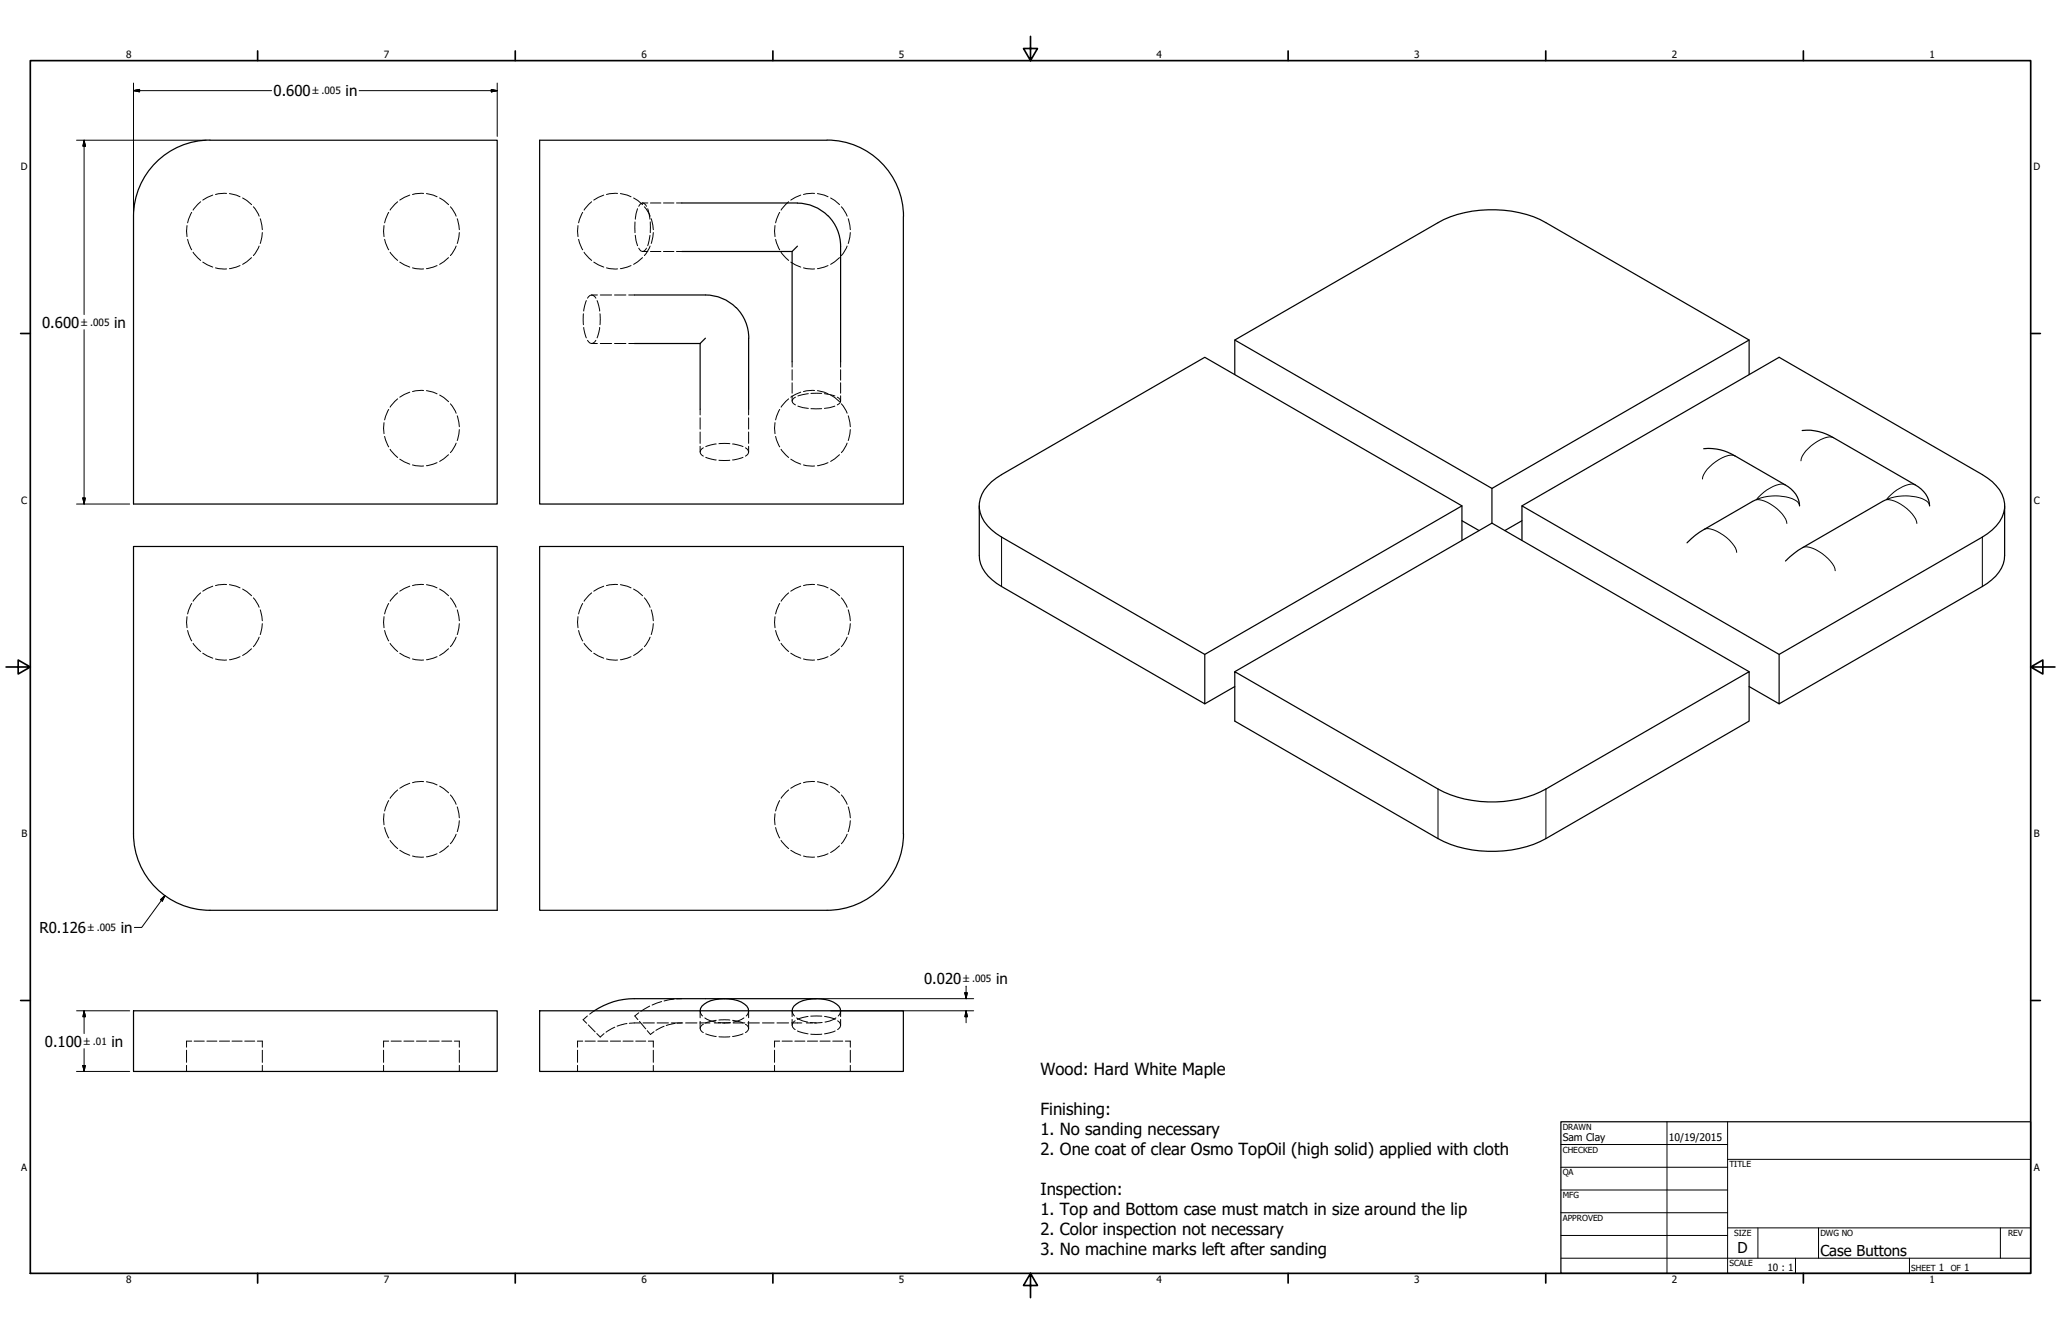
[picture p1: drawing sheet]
<svg xmlns="http://www.w3.org/2000/svg" width="864mm" height="559mm" viewBox="0 0 864 559" stroke-linecap="round" stroke-linejoin="round" font-family="sans-serif">
<!-- layer: Hidden (ANSI) -->
<g fill="none" stroke="#000" stroke-width=".42">
<path d="M78.4 94.5v4.6M80.3 89l-1.7 4.3M84.1 84.5l-3.2 3.5M89.2 81.7l-4.2 2.1M94.9 81l-4.6 .5M96.1 81.1l2.9 .6 1.6 .7M101.7 82.9l1.7 1 2 1.8M106.2 86.6l2.4 4M109 91.6l.9 4.6M109.9 97.4l-.9 4.6M160.9 94.5v4.6M162.9 89l-1.7 4.3"/>
<path d="M166.6 84.5l-3.2 3.5M171.7 81.7l-4.2 2.1M177.5 81l-4.7 .5M178.7 81.1l2.8 .6 1.6 .7M184.2 82.9l1.7 1 2.1 1.8M188.7 86.6l2.4 4M191.6 91.6l.9 4.6M192.5 97.4l-.9 4.6M242.2 94.5v4.6M244.2 89l-1.8 4.3M247.9 84.5l-3.2 3.5M253 81.7l-4.2 2.1"/>
<path d="M258.8 81l-4.7 .5M260 81.1l2.8 .6 1.6 .7M265.5 82.9l1.7 1 2 1.8M266.1 93v4.5M266.2 98.6l.9 4.3M267.1 87.4l-.9 4.4M269.2 85l.7 .2 1 1.2M269.2 85l-.6 .2-.9 1.2M269.2 85h2.3M270 86.6l2.4 4M271.4 87.4l1 4.4M272.4 98.6l-1 4.3"/>
<path d="M272.5 93v4.5M272.5 85h4.4M272.9 91.6l.8 4.6M273.7 97.4l-.8 4.6M278 85h4.4M283.5 85h2.2M324.7 94.5v4.6M326.7 89l-1.7 4.3M330.5 84.5l-3.2 3.5M335.5 81.7l-4.2 2.1M341.3 81l-4.6 .5M342.5 81.1l2.9 .6 1.6 .7"/>
<path d="M348 82.9l1.8 1 2 1.8M352.6 86.6l2.4 4M355.4 91.6l.9 4.6M356.3 97.4l-.9 4.6M78.6 100.3l1.7 4.3M80.9 105.7l3.2 3.4M85 109.8l4.2 2.1M90.3 112.2l4.6 .4M100.6 111.3l-4.5 1.2M105.4 107.9l-3.7 2.8M108.6 103.1l-2.4 4M161.2 100.3l1.7 4.3"/>
<path d="M163.4 105.7l3.2 3.4M167.5 109.8l4.2 2.1M172.8 112.2l4.7 .4M183.1 111.3l-4.4 1.2M188 107.9l-3.8 2.8M191.1 103.1l-2.4 4M242.4 100.3l1.8 4.3M244.7 105.7l3.2 3.4M248.8 109.8l4.2 2.1M254.1 112.2l4.7 .4M264.4 111.3l-4.4 1.2M267.7 103.9a1.64 1.64 0 0 0 1.6 1.4 1.64 1.64 0 0 0 1.6-1.4"/>
<path d="M269.2 107.9l-3.7 2.8M269.2 105.3h2.3M272.4 103.1l-2.4 4M272.5 105.3h4.4M278 105.3h4.4M283.5 105.3h2.2M325 100.3l1.7 4.3M327.3 105.7l3.2 3.4M331.3 109.8l4.2 2.1M336.7 112.2l4.6 .4M347 111.3l-4.5 1.2M351.8 107.9l-3.8 2.8"/>
<path d="M355 103.1l-2.4 4M244.5 131.4v4.6M244.6 137.2l1.1 4.3M245.7 125.9l-1.1 4.4M247.9 123.6l.7 .2 1.1 1.1M247.9 123.6l-.7 .2-1 1.1M247.9 123.6h2.4M250.2 125.9l1.1 4.4M251.3 137.2l-1.1 4.3M251.4 131.4v4.6M251.5 123.6h4.8M257.5 123.6h4.8"/>
<path d="M263.5 123.6h2.3M246.2 142.6a1.81 1.81 0 0 0 1.7 1.3 1.81 1.81 0 0 0 1.8-1.3M247.9 143.9h2.4M251.5 143.9h4.8M257.5 143.9h4.8M263.5 143.9h2.3M331.9 151.6v2.2M331.9 154.9v4.4M352.2 151.6v2.2M352.2 154.9v4.4M160.9 177v4.7M162.9 171.5l-1.7 4.4"/>
<path d="M166.6 167.1l-3.2 3.5M171.7 164.3l-4.2 2.1M177.5 163.6l-4.7 .4M178.7 163.6l2.8 .7 1.6 .7M184.2 165.5l1.7 1 2.1 1.8M188.7 169.2l2.4 3.9M191.6 174.2l.9 4.6M192.5 180l-.9 4.5M293.4 171.4v2.4M293.4 175v4.8M313.7 171.4v2.4M313.7 175v4.8"/>
<path d="M324.7 177v4.7M326.7 171.5l-1.7 4.4M330.5 167.1l-3.2 3.5M331.9 160.3v4.4M331.9 165.8v2.2M333.3 166.4a1.64 1.64 0 0 0-1.4 1.6 1.64 1.64 0 0 0 1.4 1.6M334.3 170.1l4.4 1M335.5 164.3l-4.2 2.1M338.7 164.9l-4.4 1M339.8 164.8h4.5M339.8 171.2h4.5M341.3 163.6l-4.6 .4"/>
<path d="M342.5 163.6l2.9 .7 1.6 .7M345.4 164.9l4.4 1M348 165.5l1.8 1 2 1.8M349.8 170.1l-4.4 1M350.8 166.4l1.2 1 .2 .6M352.2 168l-.2 .7-1.2 .9M352.2 160.3v4.4M352.2 165.8v2.2M352.6 169.2l2.4 3.9M355.4 174.2l.9 4.6M356.3 180l-.9 4.5M161.2 182.8l1.7 4.4"/>
<path d="M163.4 188.2l3.2 3.4M167.5 192.3l4.2 2.1M172.8 194.8l4.7 .4M183.1 193.8l-4.4 1.3M188 190.5l-3.8 2.8M191.1 185.6l-2.4 4M293.4 181v4.7M293.4 186.9v2.5M294.7 187.6a1.81 1.81 0 0 0-1.3 1.7 1.81 1.81 0 0 0 1.3 1.8M295.7 191.6l4.4 1.1M300.1 186l-4.4 1.1M301.2 185.9h4.6"/>
<path d="M301.2 192.8h4.6M307 186l4.3 1.1M311.3 191.6l-4.3 1.1M312.4 187.6l1.1 1.1 .2 .7M313.7 189.4l-.2 .7-1.1 1M313.7 181v4.7M313.7 186.9v2.5M325 182.8l1.7 4.4M327.3 188.2l3.2 3.4M331.3 192.3l4.2 2.1M336.7 194.8l4.6 .4M347 193.8l-4.5 1.3"/>
<path d="M351.8 190.5l-3.8 2.8M355 185.6l-2.4 4M78.4 258.3v4.7M80.3 252.8l-1.7 4.4M84.1 248.3l-3.2 3.5M89.2 245.6l-4.2 2M94.9 244.9l-4.6 .4M96.1 244.9l2.9 .7 1.6 .7M101.7 246.8l1.7 1 2 1.8M106.2 250.4l2.4 4M109 255.5l.9 4.5M160.9 258.3v4.7"/>
<path d="M162.9 252.8l-1.7 4.4M166.6 248.3l-3.2 3.5M171.7 245.6l-4.2 2M177.5 244.9l-4.7 .4M178.7 244.9l2.8 .7 1.6 .7M184.2 246.8l1.7 1 2.1 1.8M188.7 250.4l2.4 4M191.6 255.5l.9 4.5M242.2 258.3v4.7M244.2 252.8l-1.8 4.4M247.9 248.3l-3.2 3.5M253 245.6l-4.2 2"/>
<path d="M258.8 244.9l-4.7 .4M260 244.9l2.8 .7 1.6 .7M265.5 246.8l1.7 1 2 1.8M270 250.4l2.4 4M272.9 255.5l.8 4.5M324.7 258.3v4.7M326.7 252.8l-1.7 4.4M330.5 248.3l-3.2 3.5M335.5 245.6l-4.2 2M341.3 244.9l-4.6 .4M342.5 244.9l2.9 .7 1.6 .7M348 246.8l1.8 1 2 1.8"/>
<path d="M352.6 250.4l2.4 4M355.4 255.5l.9 4.5M78.6 264.1l1.7 4.4M80.9 269.5l3.2 3.4M85 273.6l4.2 2.1M90.3 276l4.6 .5M100.6 275.1l-4.5 1.3M105.4 271.8l-3.7 2.8M108.6 266.9l-2.4 4M109.9 261.2l-.9 4.6M161.2 264.1l1.7 4.4M163.4 269.5l3.2 3.4"/>
<path d="M167.5 273.6l4.2 2.1M172.8 276l4.7 .5M183.1 275.1l-4.4 1.3M188 271.8l-3.8 2.8M191.1 266.9l-2.4 4M192.5 261.2l-.9 4.6M242.4 264.1l1.8 4.4M244.7 269.5l3.2 3.4M248.8 273.6l4.2 2.1M254.1 276l4.7 .5M264.4 275.1l-4.4 1.3M269.2 271.8l-3.7 2.8"/>
<path d="M272.4 266.9l-2.4 4M273.7 261.2l-.8 4.6M325 264.1l1.7 4.4M327.3 269.5l3.2 3.4M331.3 273.6l4.2 2.1M336.7 276l4.6 .5M347 275.1l-4.5 1.3M351.8 271.8l-3.8 2.8M355 266.9l-2.4 4M356.3 261.2l-.9 4.6M162.9 335.3l-1.7 4.4M166.6 330.9l-3.2 3.5"/>
<path d="M171.7 328.1l-4.2 2.1M177.5 327.4l-4.7 .5M178.7 327.5l2.8 .6 1.6 .7M184.2 329.3l1.7 1 2.1 1.8M188.7 333l2.4 3.9M191.6 338l.9 4.6M326.7 335.3l-1.7 4.4M330.5 330.9l-3.2 3.5M335.5 328.1l-4.2 2.1M341.3 327.4l-4.6 .5M342.5 327.5l2.9 .6 1.6 .7M348 329.3l1.8 1 2 1.8"/>
<path d="M352.6 333l2.4 3.9M355.4 338l.9 4.6M160.9 340.9v4.6M161.2 346.6l1.7 4.4M163.4 352l3.2 3.5M167.5 356.2l4.2 2.1M172.8 358.6l4.7 .4M183.1 357.6l-4.4 1.3M188 354.3l-3.8 2.8M191.1 349.4l-2.4 4M192.5 343.8l-.9 4.6M324.7 340.9v4.6"/>
<path d="M325 346.6l1.7 4.4M327.3 352l3.2 3.5M331.3 356.2l4.2 2.1M336.7 358.6l4.6 .4M347 357.6l-4.5 1.3M351.8 354.3l-3.8 2.8M355 349.4l-2.4 4M356.3 343.8l-.9 4.6M277.2 419.5l-4 1.5M282.4 418.5l-4.1 .8M285.7 418.3l-2.2 .1M78.2 439.9v5.1"/>
<path d="M80.3 436.1h-2.1v2.6M81.3 436.1h4.3M86.7 436.1h4.2M91.9 436.1h4.3M97.2 436.1h4.3M102.6 436.1h4.1M107.8 436.1h2.1v2.6M109.9 439.9v5.1M160.7 439.9v5.1M162.9 436.1h-2.2v2.6M163.9 436.1h4.2M169.2 436.1h4.2"/>
<path d="M174.5 436.1h4.3M179.8 436.1h4.2M185.1 436.1h4.2M190.4 436.1h2.1v2.6M192.5 439.9v5.1M242 439.9v5.1M244.2 436.1h-2.2v2.6M245.2 436.1h4.2M246.1 425.6l-1.8 1.6 1.5 1.4M246.5 429.3l2.9 2.9M249 423.4l-1.9 1.4M250.1 432.9l1.4 1.5 1.6-1.4"/>
<path d="M250.5 436.1h4.2M255.8 436.1h4.2M257.6 430.3l-3.7 2.1M261 436.1h4.3M262.7 428.8l-4.1 1M266.4 436.1h4.2M267.7 424.2l-1.7 1.4 1.3 1.5M268 427.9l2.6 3.1M268.2 428.5l-4.5 .1M269.4 428.5h4.8M271.2 431.7l1.3 1.6 1.6-1.1M271.7 436.1h2v2.6"/>
<path d="M272.2 421.4l-3.7 2.2M273.7 439.9v5.1M275.3 428.5h4.8M278.3 429.9l-3.5 1.7M281.3 428.5h4.8M282.8 428.7l-3.7 .9M285.7 428.5l-1.9 .1M287.3 428.5h4.7M293.2 428.5h4.3M293.4 427.9v2.9M294.4 425.6l-.8-1.2-.2-1v2.9M294.7 429.1a1.81 1.81 0 0 0-1.3 1.7 1.81 1.81 0 0 0 1.3 1.8"/>
<path d="M295.3 426.4l2.6 1.3 1.9 .4M295.7 433.1l4.4 1M299.3 428.5h2.7M300.1 427.4l-4.4 1.1M301.1 428.3h4.9M301.2 434.3h4.6M301.2 427.3h4.6M302.8 428.5h3.2M307 427.4l4.3 1.1M307.2 428.5h4.9M311.3 433.1l-4.3 1M311.7 426.4l-2.5 1.3-2 .4"/>
<path d="M312.4 429.1l1.1 1 .2 .7M312.7 425.6l.8-1.2 .2-1v2.9M313.3 428.5h4.9M313.7 430.8l-.2 .7-1.1 1.1M313.7 427.9v2.9M319.5 428.5h4.9M324.5 439.9v5.1M325.6 428.5h4.9M326.7 436.1h-2.2v2.6M327.7 436.1h4.3M331.7 428.5h4.3M331.9 427v2.5"/>
<path d="M332.9 425.6l-.8-1.2-.2-1v2.4M333.1 436.1h4.1M333.2 427.6a1.97 1.97 0 0 0-1.3 1.9 1.97 1.97 0 0 0 1.3 1.8M333.8 426.4l2.6 1.3 2 .4M334.1 431.9l4.5 1.2M337.9 428.5h2.6M338.3 436.1h4.3M338.6 425.8l-4.5 1.2M339.6 428.3h4.9M339.7 433.2h4.7M339.7 425.6h4.7M341.3 428.5h.8"/>
<path d="M343.6 436.1h4.3M345.5 425.8l4.4 1.2M348.9 436.1h4.2M349.9 431.9l-4.4 1.2M350.3 426.4l-2.6 1.3-2 .4M351 427.6l1 1.1 .2 .8M351.2 425.6l.8-1.2 .2-1v2.4M352.2 429.5l-.2 .7-1 1.1M352.2 427v2.5M354.2 436.1h2.1v2.6M356.3 439.9v5.1M78.2 446.3v2.5"/>
<path d="M109.9 446.3v2.5M160.7 446.3v2.5M192.5 446.3v2.5M242 446.3v2.5M273.7 446.3v2.5M324.5 446.3v2.5M356.3 446.3v2.5"/>
</g>
<!-- layer: Visible (ANSI) -->
<g fill="none" stroke="#000" stroke-width=".51">
<path d="M88 58.7a32 32 0 0 0-32.1 32v120.4h152.4v-152.4h-120.4M346.5 58.7h-120.4v152.4h152.4v-120.4M346.6 58.7a32 32 0 0 1 32 32M285.7 85h48.4M334.1 85.1a18.1 18.1 0 0 1 12.8 5.3M346.9 90.3a18.1 18.1 0 0 1 5.3 12.9M285.7 105.3h46.2M331.9 105.3v46.3M334.1 103.1l-2.2 2.2M352.2 103.1v48.5M265.8 123.6h29.8a18 18 0 0 1 18.2 18l-.1 29.8M265.8 143.9h27.6"/>
<path d="M293.4 143.9v27.5M295.6 141.7l-2.2 2.2M517.4 156.9v-14.5l85.2-49.1a49.8 49.8 0 0 1 45.2 0l85.1 49.1v14.5M517.4 142.4l107.8 62.2M732.9 142.4l-107.7 62.2v14.5M745.5 149.7l85.1 49.1a17.4 17.4 0 0 1 9.4 12.1 14.2 14.2 0 0 1-7.1 12.6l-2.3 1.5M612.6 218.1l7.2 4.1M637.7 218.1l-7.1 4.1M419.7 225l85.1 49.1v20.7l-85.1-49.1M840 232.6a14.2 14.2 0 0 1-7.3 11.7l-2.1 1.4M647.8 330.5l85.1-49.1v20.7l-85.1 49.2M55.9 349.3a32 32 0 0 0 32.1 32h120.3v-152.4h-152.4v120.4"/>
<path d="M378.6 349.3a32 32 0 0 1-32.1 32h-120.4v-152.4h152.4v120.4M342.1 418.3h-76.3a30 30 0 0 0-16.8 5.1M55.9 423.4h152.4v25.4h-152.4zM226.1 423.4h152.4v25.4h-152.4zM293.4 423.4a6.7 6.7 0 0 1 6.3-4.7 15.3 15.3 0 0 1 13.2 2.7l.8 2M331.9 423.4a6.7 6.7 0 0 1 6.3-4.7 15.3 15.3 0 0 1 13.3 2.7l.7 2"/>
</g>
<!-- layer: Visible Narrow (ANSI) -->
<g fill="none" stroke="#000" stroke-width=".42">
<path d="M726.9 190.9a7.8 7.8 0 0 0-6.7 1.6 12.9 12.9 0 0 0-6.8 8.2M768.2 183.3a7.8 7.8 0 0 0-6.7 1.6 12.9 12.9 0 0 0-6.9 8.1M736 209.3a16.1 16.1 0 0 1 12.6 9.1l.1 .9M736 209.3a19.9 19.9 0 0 1 16.8 .6l1.1 1.2 .2 .8M748 203.1a7.5 7.5 0 0 0-6.3 1.4l-2.6 1.7-3.1 3.1M802.4 203.1a7.5 7.5 0 0 0-6.2 1.4l-2.6 1.7-3.2 3.1M808.5 211.9a5 5 0 0 0-4.3-3.4 21.4 21.4 0 0 0-13.8 .8 16.1 16.1 0 0 1 12.7 9.1l.1 .9M419.7 225v20.7M714.1 221.7a7.8 7.8 0 0 1 6.7 1.6 13.4 13.4 0 0 1 6.9 8.1M755.4 229.4a7.8 7.8 0 0 1 6.7 1.5 13.3 13.3 0 0 1 6.9 8.2M830.6 225v20.7M602.6 330.5v20.8"/>
<path d="M647.8 330.5v20.8"/>
</g>
<g fill="none" stroke="#000" stroke-width=".51">
<path d="M745.5 149.7l-107.8 62.2M713.9 188a20.9 20.9 0 0 1 13 2.9l21.1 12.2a10.6 10.6 0 0 1 6.1 8.8M755.1 180.3a20.9 20.9 0 0 1 13.1 3l34.2 19.8a10.6 10.6 0 0 1 6.1 8.8M410.3 211.9v20.7a14.2 14.2 0 0 0 7.3 11.7l2.1 1.4M612.6 211.9l-107.8 62.2M736 209.3l-21.9 12.4a30 30 0 0 0-7.2 5.7M790.4 209.3l-36.9 21.2-5.3 4.5M840 211.9v20.7M419.7 225a17.4 17.4 0 0 1-9.4-12.1 14 14 0 0 1 7.1-12.6l87.4-50.6 107.8 62.2v14.5M637.7 226.4v-14.5l107.8 62.2M830.6 225l-85.1 49.1v20.7l-12.6-7.2M830.6 245.7l-85.1 49.1"/>
<path d="M517.4 281.4l107.8-62.3 107.7 62.3M517.4 287.6l-12.6 7.2M647.8 330.5a49.8 49.8 0 0 1-45.2 0l-85.2-49.1v20.7l85.2 49.2a50.3 50.3 0 0 0 45.2 0"/>
</g>
<!-- layer: Border (ANSI) -->
<g fill="none" stroke="#000" stroke-width=".7">
<path d="M431.8 15.2v10.2l-2.9-5.1h5.8l-2.9 5.1M12.7 25.4h838.2v508h-838.2zM107.9 21.3v4.1M215.9 21.3v4.1M323.8 21.3v4.1M539.8 21.3v4.1M647.7 21.3v4.1M755.6 21.3v4.1M8.6 139.7h4.1M850.9 139.7h4.1M2.5 279.4h10.2l-5.1-2.9v5.8l5.1-2.9M850.9 279.4l5.1 2.9v-5.8l-5.1 2.9h10.2"/>
<path d="M8.6 419.1h4.1M850.9 419.1h4.1M107.9 533.4v4.1M215.9 533.4v4.1M323.8 533.4v4.1M431.8 533.4l2.9 5.1h-5.8l2.9-5.1v10.2M539.8 533.4v4.1M647.7 533.4v4.1M755.6 533.4v4.1"/>
</g>
<!-- layer: Title (ANSI) -->
<g fill="none" stroke="#000" stroke-width=".42">
<path d="M654 479.4h69.9M698.5 469.9v63.5M723.9 469.9v63.5M654 488.9h69.9M654 498.5h69.9M723.9 485.6h127M654 508h69.9M654 517.5h69.9M723.9 514.3h127M736.6 514.3v12.7M762 514.3v12.7M838.2 514.3v12.7"/>
<path d="M654 527h196.9M752.3 527v6.4M800.1 527v6.4"/>
</g>
<path d="M654 469.9h196.9v63.5h-196.9z" fill="none" stroke="#000" stroke-width=".51"/>
<!-- layer: Dimension (ANSI) -->
<g fill="none" stroke="#000" stroke-width=".42">
<path d="M55.9 38l2.6-.5v1zM55.9 38h57.9M55.9 34.8v54.4M150.5 38h57.8M205.9 37.5l2.4 .5-2.4 .5zM208.3 34.8v22.3M32.1 58.7h54.3M35.2 58.7l.6 2.5h-1.1zM35.2 58.7v73.1M35.2 138.1v73M32.1 211.1h22.3M34.7 208.6h1.1l-.6 2.5z"/>
<path d="M67.2 376.9l1.9-1.7-1.1 2.2zM69.1 375.2l-9.7 13.3h-3.1M341.3 418.3h66.7M404.3 415.9h1l-.5 2.4zM404.8 413.1v5.2M32.1 423.4h22.3M35.2 423.4l.6 2.5h-1.1zM35.2 423.4v9.5M35.2 439.3v9.5M348.1 423.4h59.9M404.8 423.4l.5 2.5h-1zM404.8 423.4v5"/>
<path d="M32.1 448.8h22.3M34.7 446.3h1.1l-.6 2.5z"/>
</g>
<g fill="#000" stroke="#000" stroke-width=".42">
<path d="M55.9 38l2.6-.5zM55.9 38l2.6-.5v1zM205.9 38.5l2.4-.5zM205.9 37.5l2.4 .5-2.4 .5zM35.2 58.7l.6 2.5zM35.2 58.7l.6 2.5h-1.1zM34.7 208.6l.5 2.5zM34.7 208.6h1.1l-.6 2.5zM69.1 375.2l-1.1 2.2zM67.2 376.9l1.9-1.7-1.1 2.2zM404.3 415.9l.5 2.4zM404.3 415.9h1l-.5 2.4z"/>
<path d="M35.2 423.4l.6 2.5zM35.2 423.4l.6 2.5h-1.1zM404.8 423.4l.5 2.5zM404.8 423.4l.5 2.5h-1zM34.7 446.3l.5 2.5zM34.7 446.3h1.1l-.6 2.5z"/>
</g>
<g font-size="7">
<text x="436" y="450.2">Wood: Hard White Maple</text>
<text x="436" y="467">Finishing:</text>
<text x="436" y="475.4">1. No sanding necessary</text>
<text x="436" y="483.7">2. One coat of clear Osmo TopOil (high solid) applied with cloth</text>
<text x="436" y="500.4">Inspection:</text>
<text x="436" y="508.8">1. Top and Bottom case must match in size around the lip</text>
<text x="436" y="517.1">2. Color inspection not necessary</text>
<text x="436" y="525.5">3. No machine marks left after sanding</text>
</g>
<g font-size="6.3">
<text x="114.6" y="40.3">0.600</text>
<text x="144.8" y="40.3">in</text>
<text x="17.7" y="137.2">0.600</text>
<text x="47.9" y="137.2">in</text>
<text x="16.5" y="390.8">R0.126</text>
<text x="50.6" y="390.8">in</text>
<text x="387.2" y="412.2">0.020</text>
<text x="417.4" y="412.2">in</text>
<text x="18.8" y="438.4">0.100</text>
<text x="46.7" y="438.4">in</text>
<text x="728.1" y="524.9">D</text>
<text x="762.8" y="526.2">Case Buttons</text>
</g>
<g font-size="4.4">
<text x="654.8" y="477.8">Sam Clay</text>
<text x="699.3" y="478">10/19/2015</text>
</g>
<g font-size="4.2">
<text x="52.8" y="24.4">8</text>
<text x="160.8" y="24.4">7</text>
<text x="268.7" y="24.4">6</text>
<text x="376.7" y="24.4">5</text>
<text x="484.6" y="24.4">4</text>
<text x="592.6" y="24.4">3</text>
<text x="700.5" y="24.4">2</text>
<text x="808.5" y="24.4">1</text>
<text x="8.8" y="71.4">D</text>
<text x="852" y="71.4">D</text>
<text x="8.9" y="211.1">C</text>
<text x="852.2" y="211.1">C</text>
<text x="9" y="350.8">B</text>
<text x="852.2" y="350.8">B</text>
<text x="8.9" y="490.5">A</text>
<text x="852.2" y="490.5">A</text>
<text x="740.6" y="532.6">10 : 1</text>
<text x="812.4" y="532.6">1</text>
<text x="823" y="532.6">1</text>
<text x="52.8" y="537.5">8</text>
<text x="160.8" y="537.5">7</text>
<text x="268.7" y="537.5">6</text>
<text x="376.7" y="537.5">5</text>
<text x="484.6" y="537.5">4</text>
<text x="592.6" y="537.5">3</text>
<text x="700.5" y="537.5">2</text>
<text x="808.5" y="537.5">1</text>
</g>
<g font-size="4">
<text x="131" y="39.5">±.005</text>
<text x="34" y="136.5">±.005</text>
<text x="36.8" y="390">±.005</text>
<text x="403.6" y="411.4">±.005</text>
<text x="35.2" y="437.6">±.01</text>
</g>
<g font-size="3.5">
<text x="654.8" y="473.2">DRAWN</text>
<text x="654.8" y="482.8">CHECKED</text>
<text x="724.7" y="488.9">TITLE</text>
<text x="654.8" y="492.3">QA</text>
<text x="654.8" y="501.8">MFG</text>
<text x="654.8" y="511.4">APPROVED</text>
<text x="726.7" y="517.7">SIZE</text>
<text x="762.8" y="517.7">DWG NO</text>
<text x="841.4" y="517.7">REV</text>
<text x="724.7" y="530.4">SCALE</text>
<text x="800.9" y="532.6">SHEET</text>
<text x="817.4" y="532.6">OF</text>
</g>
</svg>
